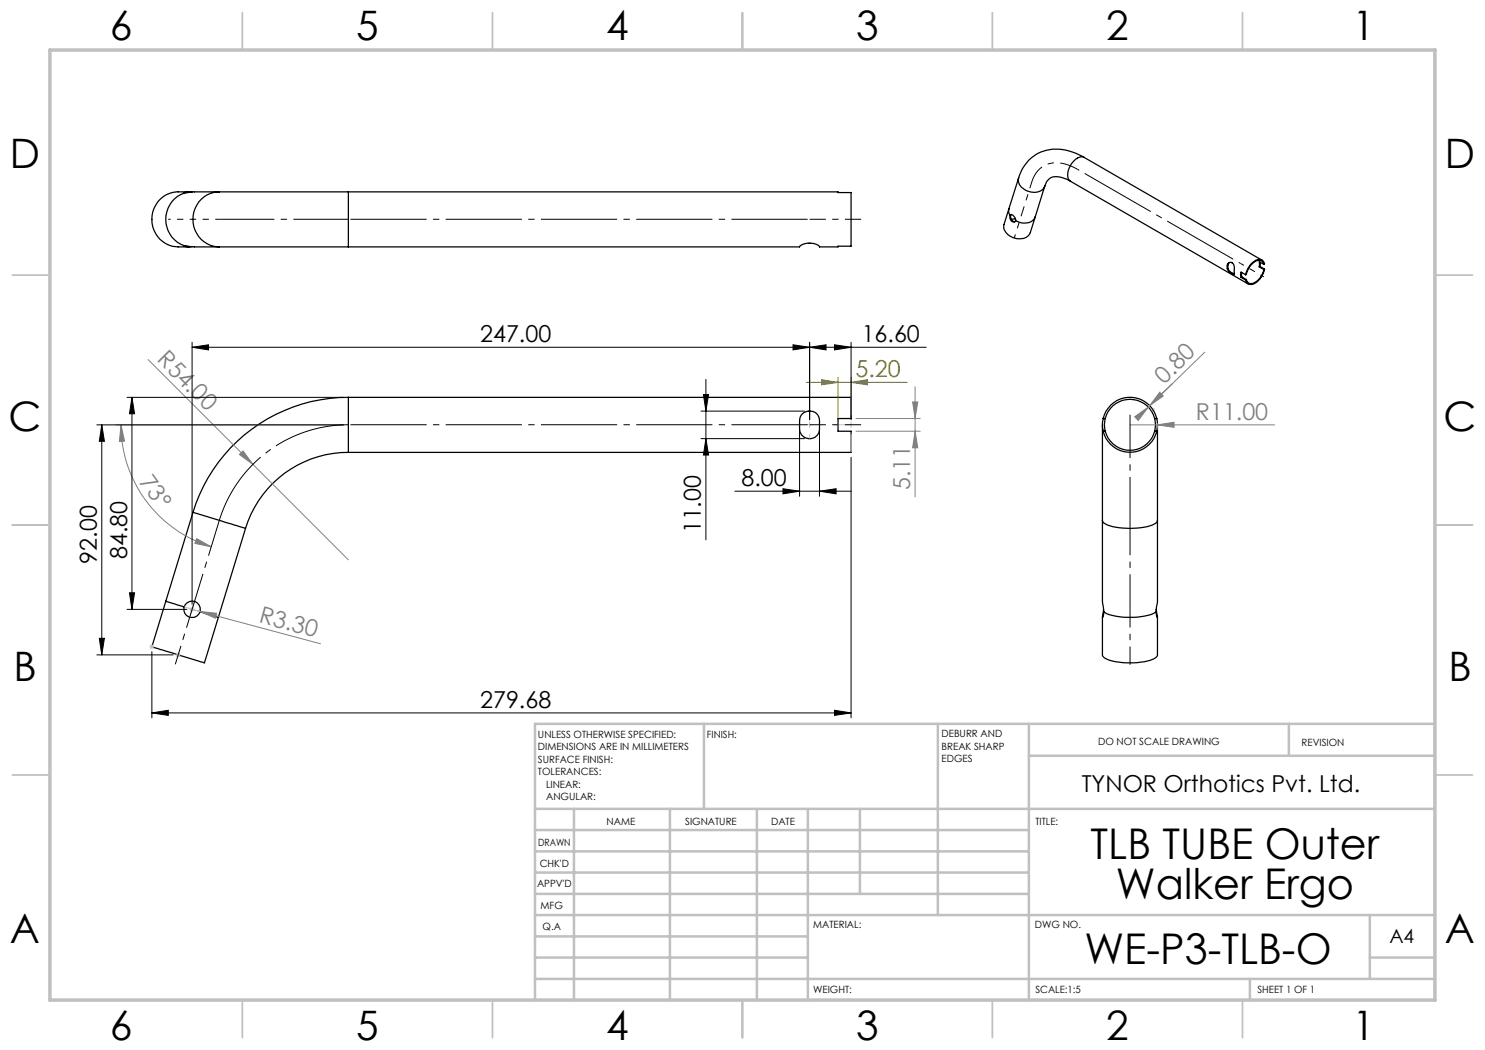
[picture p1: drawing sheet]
<svg xmlns="http://www.w3.org/2000/svg" width="297mm" height="210mm" viewBox="0 0 297 210" stroke-linecap="round" stroke-linejoin="round" font-family="sans-serif">
<g fill="none" stroke="#000" stroke-width=".25">
<path d="M36.8 38.6a5.6 5.6 0 0 0-3.6 5.3 5.6 5.6 0 0 0 3.6 5.2M37.9 38.4a8.6 8.6 0 0 0-4.7 .6 5.6 5.6 0 0 0-2.7 6.1 5.6 5.6 0 0 0 5.1 4.3h2.3M38.4 38.4h-.8l-.8 .2M43.9 38.4h25.8M43.9 38.4h-5.2l-1.9 .2M43.9 38.4a5.5 5.5 0 0 0-5.3 5.5 5.5 5.5 0 0 0 5.3 5.5M69.7 38.4h97.9v.1h2.6v10.7l-6.3 .1a3.1 3.1 0 0 0-4 .1h-90.2M69.7 38.4v11M203.7 35.6a2.42 2.42 0 0 0 2.1 2.7 2.35 2.35 0 0 0 3.2-1.1M203.7 35.6l-1.9 6.1M209 37.2l-2 6.2M214.1 36.3a4.1 4.1 0 0 0-4.2-.6l-.5 .5-.4 1"/>
<path d="M214.1 36.3l35.5 20.5M216.9 31.5a9.3 9.3 0 0 0-9.7-.6 8.4 8.4 0 0 0-3.5 4.7M216.9 31.5a2.05 2.05 0 0 0-2.4 1.1 3.1 3.1 0 0 0-.6 3.5l.2 .2M216.9 31.5l35.5 20.5M36.8 49.1l2.1 .3h5M36.8 49.1l.5 .2h1.1M43.9 49.4h25.8M201.8 41.7l-1 3.2a2.6 2.6 0 0 0 2.5 2.8 2.34 2.34 0 0 0 2.8-1.2l.9-3.1M201.8 41.7v.8l.2 .6M202 43.1l.1-.1a1.07 1.07 0 0 1 1 1.2M202 43.1a.89 .89 0 0 0 1 1.2l.1-.1M202.2 42.9a.93 .93 0 0 0 .8 1.4"/>
<path d="M203.1 43.8l-.9 .1M207 43.4a2.47 2.47 0 0 1-3.5 .9l-.4-.1M245.5 53a.7 .7 0 0 1 .8-.5 .7 .7 0 0 1 .5 .8l.1 1.5-.2 .2-.2-.2M245.5 53v.8M245.5 53.8l.4 .7 .4 .3M245.6 53.7l.3 .4 .6 .6M245.6 52.9v.8M245.6 52.9l-.1 .1M245.6 53.7l-.1 .1M245.9 52.5l-.3 .4M246.3 54.8h.2M246.5 54.7h.1"/>
<path d="M246.5 54.7l-.2 .1M246.6 54.7l.3 .1M246.6 54.7l-.1 .1M248.2 55.5l.9 .5M248.3 54.5l.1 .9M248.4 55.4l.9 .5M248.4 55.4l-.2 .1M249.1 55l-.9-.6v1.1M249.3 55.9l-.2 .1M251.8 53.4l1 .5M252 53.3l.9 .5M252 53.3l-.2 .1"/>
<path d="M252 52.4v.9M252.8 52.9a.61 .61 0 0 0-.4-.9 2.18 2.18 0 0 0-2.5 1.3l-.4 .6-.4 1.1M252.8 52.9a1.15 1.15 0 0 0-.9-.8 1.15 1.15 0 0 0-1.1 .4 4 4 0 0 0-1.5 2.4l-.2 .1M252.8 52.9l-1-.6v1.1M252.8 53.9a3.3 3.3 0 0 1-2.8 2.8l-.5-.3-.2-.5M252.9 53.8a3.6 3.6 0 0 1-2.8 3.1l-.6-.3-.4-.6M252.9 53.8l-.1 .1M69.7 79.5a32.5 32.5 0 0 0-31.1 23M69.7 79.5h100.5v4.2h-2.6v2.5h2.6v4.3h-100.5M69.7 79.5v11M69.7 90.5a21.4 21.4 0 0 0-20.6 15.2M160.3 82.9a2.06 2.06 0 0 1 2.6-.5 2.06 2.06 0 0 1 1 2.4v.4a2.05 2.05 0 0 1-2 2.5 2.05 2.05 0 0 1-2-2.5l.1-1.7z"/>
<path d="M220.5 85v19.1M220.6 86.2a5.5 5.5 0 0 0 5.4 4.3 5.5 5.5 0 0 0 5.4-4.3M220.6 83.7a5.5 5.5 0 0 1 5.4-4.2 5.5 5.5 0 0 1 5.4 4.2M220.6 83.7l-.1 1 .1 1.5M220.6 83.7h.5M220.6 86.2h.5M221.1 86.2a5.1 5.1 0 0 0 4.9 3.9 5.1 5.1 0 0 0 4.9-3.9M221.1 83.7a5.1 5.1 0 0 1 4.9-3.8 5.1 5.1 0 0 1 4.9 3.8M221.1 83.7a4.7 4.7 0 0 0 0 2.5M230.9 83.7a4.7 4.7 0 0 1 0 2.5M230.9 83.7h.5M230.9 86.2h.5"/>
<path d="M231.4 83.7l.1 1-.1 1.5M231.5 85v19.1M38.6 102.5l-8.2 26.9 9.7 3 .8 .2 8.2-26.9M38.6 102.5l10.5 3.2M220.5 104.1v16.2l.2 2M220.5 104.1a1.56 1.56 0 0 0 1.5 1.1 14.8 14.8 0 0 0 8.9-.4 .81 .81 0 0 0 .6-.7M231.5 104.1v16.4l-.3 1.8M33.2 120.3l3.6 1.1M36.8 121.4a1.66 1.66 0 0 0 1.1 2 1.66 1.66 0 0 0 2.1-1.1M36.8 121.4a1.66 1.66 0 0 1 2.1-1.1 1.66 1.66 0 0 1 1.1 2M40 122.3l3.7 1.2M220.7 121.9l-.2 1.5"/>
<path d="M220.7 122.3a11.1 11.1 0 0 0 6.8 1.1l2.6-.5 1.1-.6M220.7 122.3v.9l-.2 .2v7.7a4.2 4.2 0 0 0 3.3 1.3 13.6 13.6 0 0 0 7.1-.7l.6-.6v-7.7l-.2-.4-.1-.7M231.2 121.9l.3 1.4"/>
</g>
<path d="M23.2 85h45.5M24.2 85l.7 3.2-1 .1z" fill="none" stroke="#808080" stroke-width=".2"/>
<g fill="none" stroke="#c0c0c0" stroke-width=".35">
<path d="M48.5 2.5v7.5M98.5 2.5v7.5M148.5 2.5v7.5M198.5 2.5v7.5M248.5 2.5v7.5M2.5 55h7.5M287 55h7.5M2.5 105h7.5M287 105h7.5M2.5 155h7.5M287 155h7.5M48.5 200v7.5"/>
<path d="M98.5 200v7.5M148.5 200v7.5M198.5 200v7.5M248.5 200v7.5"/>
</g>
<g fill="none" stroke="#c0c0c0" stroke-width=".5">
<path d="M140.8 144.8v17M187.6 144.8v38.2M205.8 144.8v55.2M205.8 151.2h81.2M257.8 144.8v6.4M287 144.8h-180v55.2M107 161.8h180M107 178.8h98.8M107 174.5h98.8M107 170.3h98.8M107 166h98.8M114.8 161.8v38.2"/>
<path d="M134 161.8v38.2M151.4 161.8v38.2M161.6 161.8v38.2M172 161.8v17M107 195.8h180M107 191.5h54.6M107 187.3h54.6M107 183h180M250 195.8v4.2M274 191.5h13M274 183v12.8"/>
</g>
<path d="M10 10h277v190h-277z" fill="none" stroke="#c0c0c0" stroke-width=".7"/>
<path d="M24.2 85l.7 3.2-1 .1z" fill="#808080"/>
<path d="M39.3 107.7l2.9 1.7-3.2-.7z" fill="none" stroke="#808080" stroke-width=".2"/>
<path d="M39.3 107.7l2.9 1.7-3.2-.7z" fill="#808080"/>
<path d="M161.3 76.5h20.1M164.3 75.9l3.3 .6-3.3 .5zM167.6 75.5v8.2M170.2 75.5v7.2" fill="none" stroke="#808000" stroke-width=".2"/>
<path d="M24.2 85a25.4 25.4 0 0 0 18 24.4" fill="none" stroke="#808080" stroke-width=".2"/>
<path d="M164.3 75.9l3.3 .6-3.3 .5z" fill="#808000"/>
<path d="M170.2 76.5l3.3-.6v1.1z" fill="none" stroke="#808000" stroke-width=".2"/>
<path d="M170.2 76.5l3.3-.6v1.1z" fill="#808000"/>
<path d="M183 77.4v22M171.2 83.7h12.8M171.2 86.2h12.8M182.5 80.4h1.1l-.6 3.3z" fill="none" stroke="#808080" stroke-width=".2"/>
<path d="M182.5 80.4h1.1l-.6 3.3z" fill="#808080"/>
<path d="M183 86.2l.6 3.4h-1.1z" fill="none" stroke="#808080" stroke-width=".2"/>
<path d="M183 86.2l.6 3.4h-1.1z" fill="#808080"/>
<path d="M29.6 71.9l21 21M47.9 90.9l.7-.7 2 2.7zM50.6 92.9l19.1 19.1" fill="none" stroke="#808080" stroke-width=".2"/>
<path d="M47.9 90.9l.7-.7 2 2.7z" fill="#808080"/>
<path d="M38.4 121.9l1.6 .4M40 122.3l3.3 .4-.2 .9zM40 122.3l24.1 6.5" fill="none" stroke="#808080" stroke-width=".2"/>
<path d="M40 122.3l3.3 .4-.2 .9z" fill="#808080"/>
<g fill="none" stroke="#000" stroke-width=".2">
<path d="M25.4 79.5h43.3M26.4 79.5l.5 3.3h-1zM26.4 79.5v42.4M38.4 69.5l3.3-.5v1zM38.4 69.5h146.8M38.4 68.5v52.4M140.7 78.9h1l-.5 3.3zM141.2 75.9v32.1M158.6 69l3.3 .5-3.3 .5zM161.9 69.5l3.3-.5v1zM161.9 68.5v15.5M166.9 69l3.3 .5-3.3 .5z"/>
<path d="M170.2 68.5v15.5M19.4 85h49.3M20.4 85l.5 3.3h-1zM20.4 85v46M140.2 82.2h20.7M140.2 87.7h20.7M141.2 87.7l.5 3.3h-1zM147 98.2h23.3M156.6 97.7l3.3 .5-3.3 .6zM159.9 86v13.3M163.9 98.2l3.3-.5v1.1zM163.9 86v13.3"/>
<path d="M170.2 91.5v52.1M25.9 118.6h1l-.5 3.3zM19.4 131h15.2M19.9 127.7h1l-.5 3.3zM25.4 121.9h12M30.4 130.3v13.3M30.4 142.6l3.3-.5v1zM30.4 142.6h139.8M166.9 142.1l3.3 .5-3.3 .5z"/>
</g>
<path d="M29.9 129.4h1M30 129l.7 .7M30.4 128.9v.9M30.7 129l-.7 .7M35.1 131h1M35.3 130.6l.7 .7M35.6 130.4v1.1M36 130.6l-.7 .7M37.9 121.9h1M38.1 121.5l.7 .7M38.4 121.4v1M38.8 121.5l-.7 .7" fill="none" stroke="#c0c0c0" stroke-width=".2"/>
<path d="M159.9 84.9h4" fill="none" stroke="#c0c0c0" stroke-width=".2" stroke-dasharray="15.2 1.3 1.3 1.3" stroke-dashoffset="15.1" stroke-linecap="butt"/>
<path d="M161.9 82.2v5.5" fill="none" stroke="#c0c0c0" stroke-width=".2" stroke-dasharray="15.2 1.3 1.3 1.3" stroke-dashoffset="14.4" stroke-linecap="butt"/>
<path d="M170.2 84.9h-3.4M36.9 121.4l3.1 .9M38.9 120.3l-1 3.1" fill="none" stroke="#c0c0c0" stroke-width=".2" stroke-dasharray="15.2 1.3 1.3 1.3" stroke-linecap="butt"/>
<path d="M170.2 79.4v11" fill="none" stroke="#c0c0c0" stroke-width=".2" stroke-dasharray="15.2 1.3 1.3 1.3" stroke-dashoffset="11.6" stroke-linecap="butt"/>
<g fill="#000">
<path d="M26.4 79.5l.5 3.3h-1zM38.4 69.5l3.3-.5v1zM161.9 69.5l3.3-.5v1zM158.6 69l3.3 .5-3.3 .5zM166.9 69l3.3 .5-3.3 .5zM20.4 85l.5 3.3h-1zM140.7 78.9h1l-.5 3.3zM141.2 87.7l.5 3.3h-1zM156.6 97.7l3.3 .5-3.3 .6zM163.9 98.2l3.3-.5v1.1zM19.9 127.7h1l-.5 3.3zM25.9 118.6h1l-.5 3.3z"/>
<path d="M30.4 142.6l3.3-.5v1zM166.9 142.1l3.3 .5-3.3 .5z"/>
</g>
<path d="M69.7 84.9a27 27 0 0 0-25.8 19.2" fill="none" stroke="#000" stroke-width=".2" stroke-dasharray="15.2 1.3 1.3 1.3" stroke-dashoffset="-.1" stroke-linecap="butt"/>
<path d="M226 85h28.9M231.5 84.7l-.1 1.3M231.5 85l3.3-.6v1.1z" fill="none" stroke="#808080" stroke-width=".2"/>
<path d="M69.7 84.9h92.2" fill="none" stroke="#000" stroke-width=".2" stroke-dasharray="15.2 1.3 1.3 1.3" stroke-dashoffset="-.4" stroke-linecap="butt"/>
<path d="M43.9 104.1l-5.5 17.7" fill="none" stroke="#000" stroke-width=".2" stroke-dasharray="15.2 1.3 1.3 1.3" stroke-dashoffset="7.8" stroke-linecap="butt"/>
<path d="M161.9 84.9h10.3" fill="none" stroke="#000" stroke-width=".2" stroke-dasharray="15.2 1.3 1.3 1.3" stroke-dashoffset="12" stroke-linecap="butt"/>
<path d="M38.4 121.8l-3.3 11.1" fill="none" stroke="#000" stroke-width=".2" stroke-dasharray="15.2 1.3 1.3 1.3" stroke-dashoffset="11.4" stroke-linecap="butt"/>
<path d="M231.5 85l3.3-.6v1.1z" fill="#808080"/>
<path d="M232 78.4l.7 .8-2.8 1.9zM240.9 70.4l-11.2 11 .2-.3M230.3 82.1h.1M230.6 81.8h.1" fill="none" stroke="#808080" stroke-width=".2"/>
<path d="M232 78.4l.7 .8-2.8 1.9z" fill="#808080"/>
<path d="M226.9 83.4l2.8-2-2.1 2.7z" fill="none" stroke="#808080" stroke-width=".2"/>
<path d="M226.9 83.4l2.8-2-2.1 2.7z" fill="#808080"/>
<path d="M215.5 33.9a6.7 6.7 0 0 0-6.9-.6 5.5 5.5 0 0 0-2.2 3.1M226 121.8v11.1" fill="none" stroke="#000" stroke-width=".2" stroke-dasharray="15.2 1.3 1.3 1.3" stroke-dashoffset="11.6" stroke-linecap="butt"/>
<path d="M226 104.1v17.7" fill="none" stroke="#000" stroke-width=".2" stroke-dasharray="15.2 1.3 1.3 1.3" stroke-dashoffset="8.2" stroke-linecap="butt"/>
<path d="M226 82.9v21.2" fill="none" stroke="#000" stroke-width=".2" stroke-dasharray="15.2 1.3 1.3 1.3" stroke-dashoffset="6.6" stroke-linecap="butt"/>
<path d="M69.7 43.9h92.2" fill="none" stroke="#000" stroke-width=".2" stroke-dasharray="15.2 1.3 1.3 1.3" stroke-dashoffset="-.4" stroke-linecap="butt"/>
<path d="M43.9 43.9h-5.5" fill="none" stroke="#000" stroke-width=".2" stroke-dasharray="15.2 1.3 1.3 1.3" stroke-dashoffset="14.4" stroke-linecap="butt"/>
<path d="M161.9 43.9h10.3" fill="none" stroke="#000" stroke-width=".2" stroke-dasharray="15.2 1.3 1.3 1.3" stroke-dashoffset="12" stroke-linecap="butt"/>
<path d="M38.4 43.9h-4.8" fill="none" stroke="#000" stroke-width=".2" stroke-dasharray="15.2 1.3 1.3 1.3" stroke-dashoffset="14.8" stroke-linecap="butt"/>
<path d="M43.9 43.9h25.8" fill="none" stroke="#000" stroke-width=".2" stroke-dasharray="15.2 1.3 1.3 1.3" stroke-dashoffset="4.2" stroke-linecap="butt"/>
<path d="M215.5 33.9l32.6 18.8" fill="none" stroke="#000" stroke-width=".2" stroke-dasharray="15.2 1.3 1.3 1.3" stroke-dashoffset="-1.7" stroke-linecap="butt"/>
<path d="M206.4 36.4l-2 6.1" fill="none" stroke="#000" stroke-width=".2" stroke-dasharray="15.2 1.3 1.3 1.3" stroke-dashoffset="13.9" stroke-linecap="butt"/>
<path d="M204.4 42.5l-1.5 5.1M248.1 52.7l4.7 2.7" fill="none" stroke="#000" stroke-width=".2" stroke-dasharray="15.2 1.3 1.3 1.3" stroke-dashoffset="14.5" stroke-linecap="butt"/>
<g font-size="8.5">
<text x="218.1" y="171.8">TLB TUBE Outer</text>
<text x="223.2" y="179.9">Walker Ergo</text>
<text x="216.9" y="192.7">WE-P3-TLB-O</text>
</g>
<g font-size="8.1">
<text x="22" y="8">6</text>
<text x="71.2" y="8">5</text>
<text x="121.2" y="8">4</text>
<text x="171.2" y="8">3</text>
<text x="221.2" y="8">2</text>
<text x="270.5" y="8">1</text>
<text x="2" y="33.6">D</text>
<text x="289" y="33.6">D</text>
<text x="1.7" y="86.1">C</text>
<text x="288.7" y="86.1">C</text>
<text x="2.7" y="136.1">B</text>
<text x="289.7" y="136.1">B</text>
<text x="2" y="188.6">A</text>
<text x="289" y="188.6">A</text>
<text x="22" y="208">6</text>
<text x="71.2" y="208">5</text>
<text x="121.2" y="208">4</text>
<text x="171.2" y="208">3</text>
<text x="221.2" y="208">2</text>
<text x="270.5" y="208">1</text>
</g>
<g font-size="4.7">
<text x="96" y="68.4">247.00</text>
<text x="172.3" y="68.4">16.60</text>
<text x="148.3" y="97.2">8.00</text>
<text x="140.2" y="106.7" transform="rotate(-90 140.2 106.7)">11.00</text>
<text x="19.4" y="112.7" transform="rotate(-90 19.4 112.7)">92.00</text>
<text x="25.4" y="111.8" transform="rotate(-90 25.4 111.8)">84.80</text>
<text x="96" y="141.5">279.68</text>
<text x="216.3" y="158.3">TYNOR Orthotics Pvt. Ltd.</text>
</g>
<g font-size="4.7" fill="#808080">
<text x="31.3" y="72.1" transform="rotate(45 31.3 72.1)">R54.00</text>
<text x="232.8" y="76.9" transform="rotate(-44 232.8 76.9)">0.80</text>
<text x="239.2" y="84">R11.00</text>
<text x="27.7" y="96.3" transform="rotate(54 27.7 96.3)">73°</text>
<text x="182" y="98" transform="rotate(-90 182 98)">5.11</text>
<text x="51.6" y="124.4" transform="rotate(15 51.6 124.4)">R3.30</text>
</g>
<text font-size="4.7" fill="#808000" x="171.1" y="75.4">5.20</text>
<text font-size="3.9" x="277.9" y="188.5">A4</text>
<g font-size="2">
<text x="107.6" y="147.6">UNLESS OTHERWISE SPECIFIED:</text>
<text x="141.4" y="147.6">FINISH:</text>
<text x="188.3" y="147.5">DEBURR AND</text>
<text x="188.3" y="150">BREAK SHARP</text>
<text x="219.6" y="149">DO NOT SCALE DRAWING</text>
<text x="260.3" y="149.2">REVISION</text>
<text x="107.6" y="150.1">DIMENSIONS ARE IN MILLIMETERS</text>
<text x="107.6" y="152.6">SURFACE FINISH:</text>
<text x="107.6" y="155.1">TOLERANCES:</text>
<text x="188.3" y="152.5">EDGES</text>
<text x="109.2" y="157.6">LINEAR:</text>
<text x="109.2" y="160.1">ANGULAR:</text>
<text x="121.3" y="165">NAME</text>
<text x="137" y="164.9">SIGNATURE</text>
<text x="154.2" y="164.9">DATE</text>
<text x="207.1" y="164.9">TITLE:</text>
<text x="107.6" y="169.1">DRAWN</text>
<text x="107.9" y="173.3">CHK'D</text>
<text x="107.4" y="177.4">APPV'D</text>
<text x="108.1" y="181.8">MFG</text>
<text x="108.5" y="186">Q.A</text>
<text x="162.6" y="185.5">MATERIAL:</text>
<text x="207" y="185.5">DWG NO.</text>
<text x="162.6" y="198.5">WEIGHT:</text>
<text x="207.1" y="198.6">SCALE:1:5</text>
<text x="251.5" y="198.6">SHEET 1 OF 1</text>
</g>
</svg>
